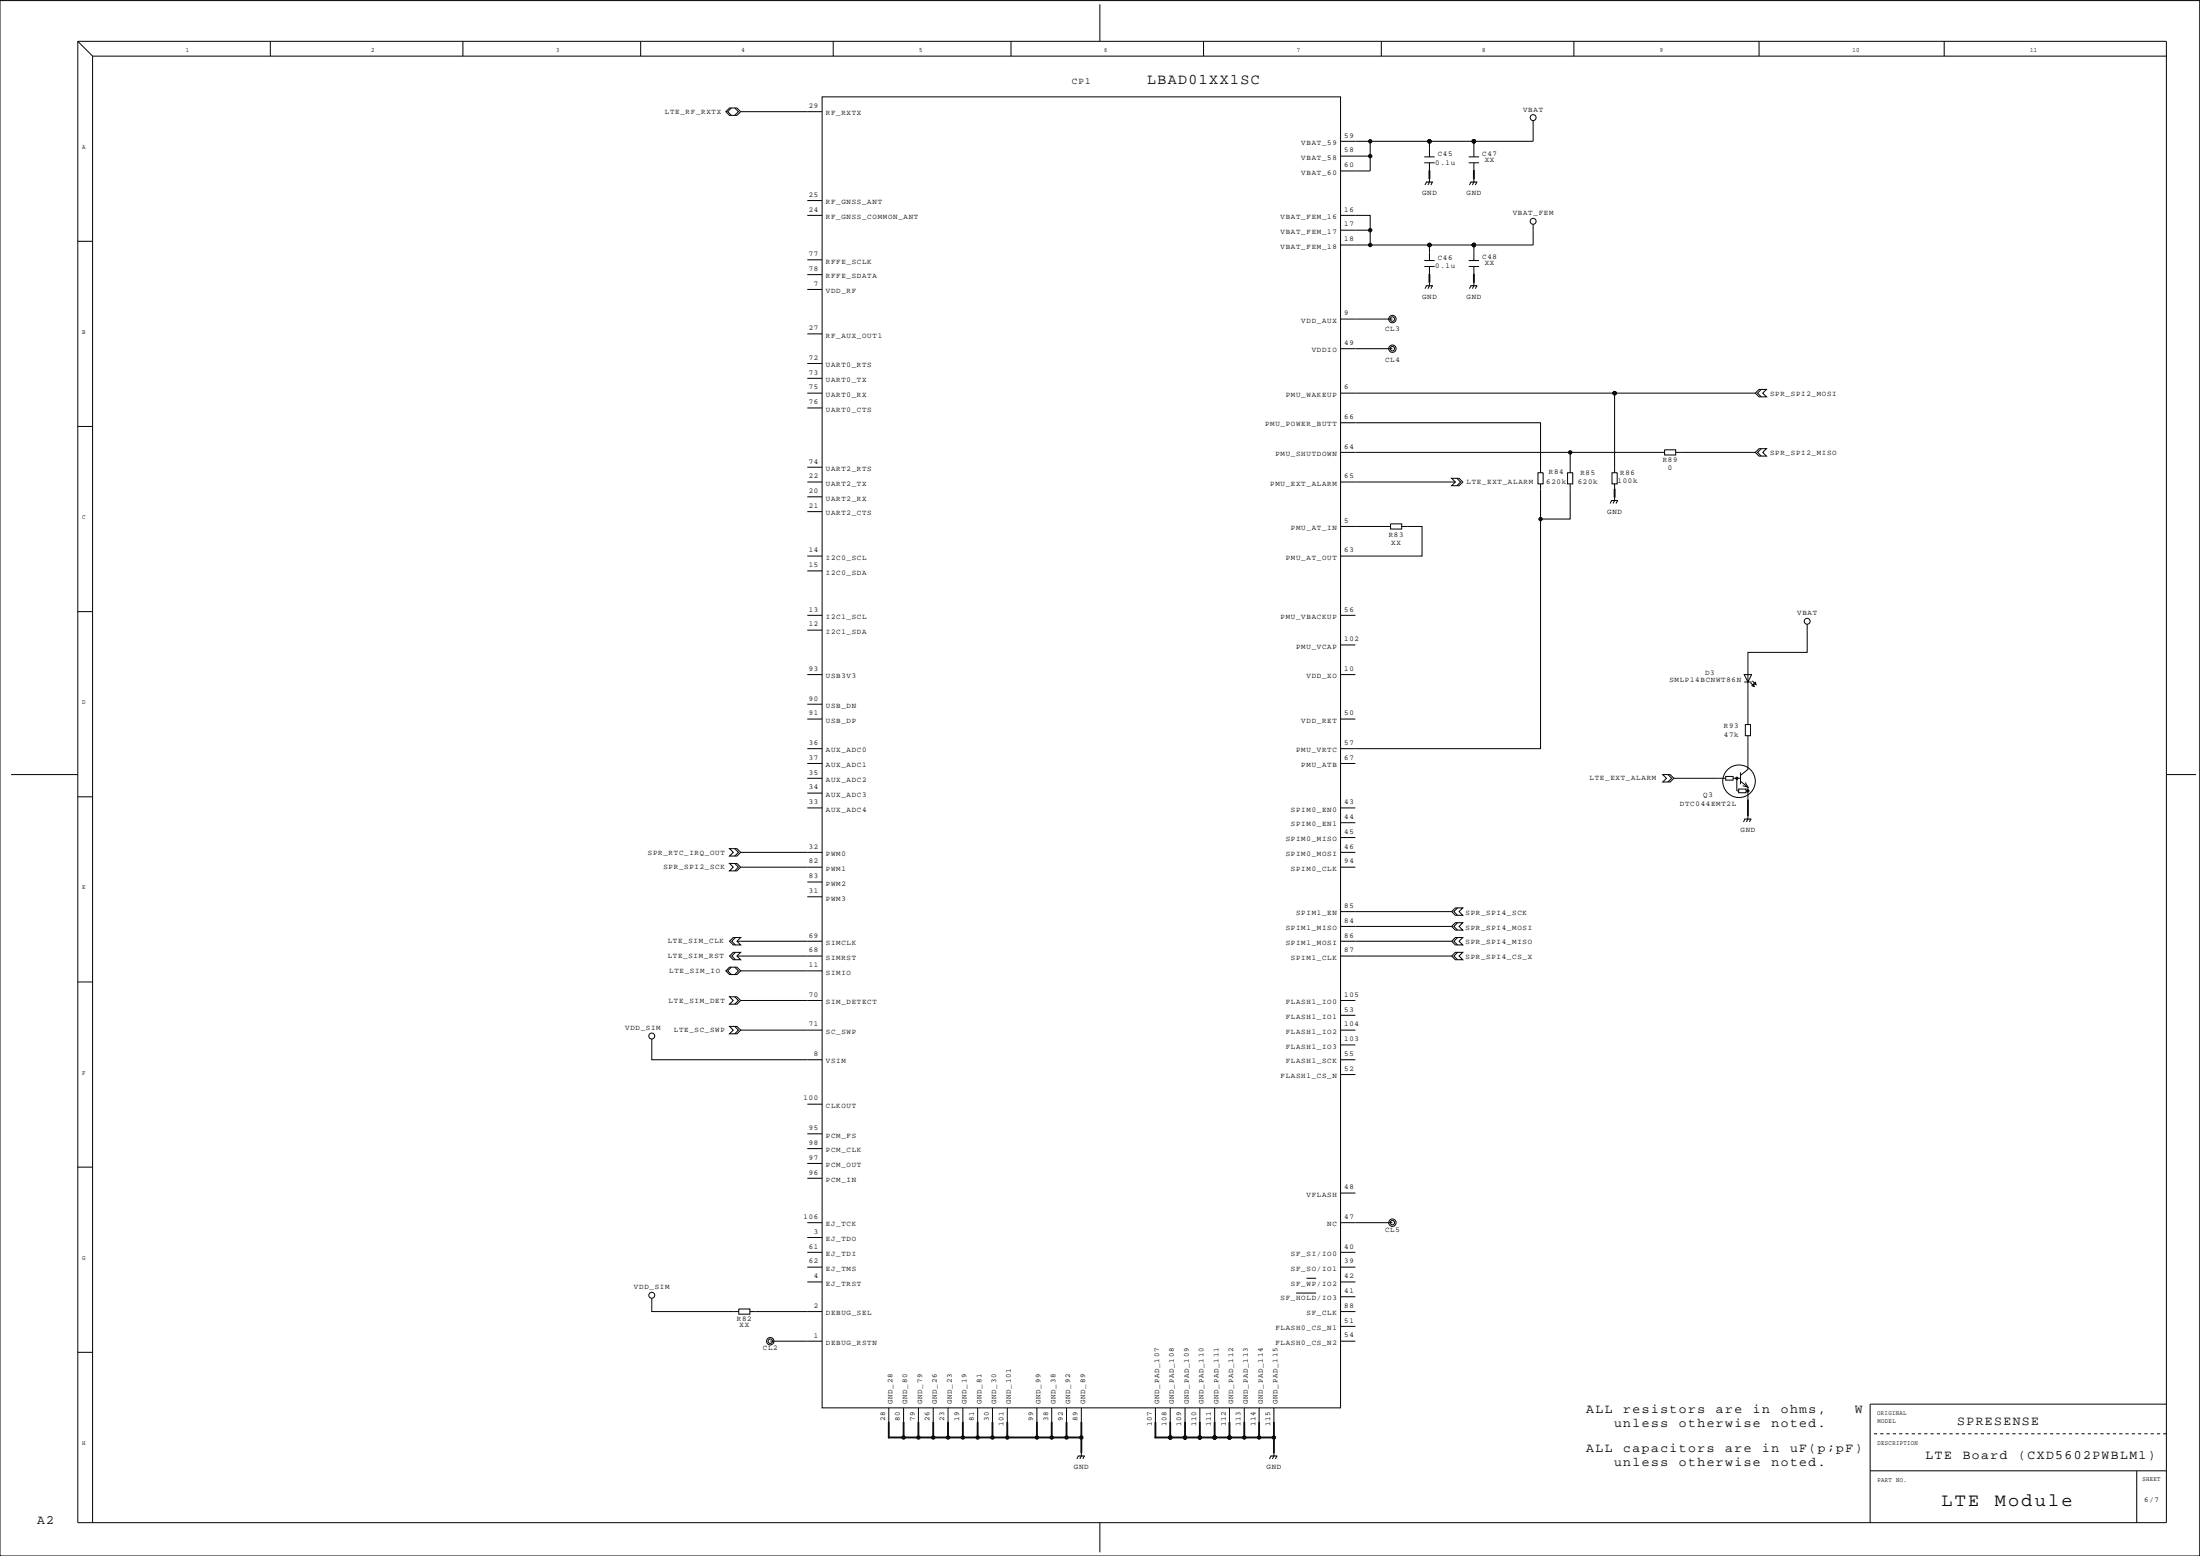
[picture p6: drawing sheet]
<svg xmlns="http://www.w3.org/2000/svg" width="594mm" height="420mm" viewBox="0 0 594 420" stroke-linecap="round" stroke-linejoin="round" font-family="sans-serif">
<g fill="none" stroke="#000" stroke-width=".27">
<path d="M0 .2h594v420h-594zM21 11.2h564v400h-564zM21 11.2l4 4M25 15.2v396M25 15.2h560M73 11.2v4M125 11.2v4M173 11.2v4M225 11.2v4M273 11.2v4M297 1.2v10M325 11.2v4"/>
<path d="M373 11.2v4M425 11.2v4M475 11.2v4M525 11.2v4M197 29.2h2l1 1-1 1h-2l-1-1zM197.5 29.2l-1 1 1 1M198.4 29.2l1 1-1 1M200 30.2h22M222 26.2h140v354h-140zM362 38.2h24M370 38.2v8h-8M386 38.2v4.2"/>
<path d="M398 38.2v4.2M414 32.6v5.6h-28M218 58.2h4M218 54.2h4M362 58.2h8v4M362 42.2h8M384.6 44h2.8M384.6 42.4h2.8M385.2 49.2l-.4 .8M386 48.2v1l-.4 .8M386 44v2.2M386.8 49.2l-.4 .8"/>
<path d="M396.6 44h2.8M396.6 42.4h2.8M397.2 49.2l-.4 .8M398 48.2v1l-.4 .8M398 44v2.2M398.8 49.2l-.4 .8M21 65.2h4M218 78.2h4M218 74.2h4M218 70.2h4M362 62.2h8M370 62.2v4"/>
<path d="M384.6 72h2.8M384.6 70.4h2.8M385.2 77.2l-.4 .8M386 76.2v1l-.4 .8M386 66.2v4.2M386 72v2.2M386.8 77.2l-.4 .8M396.6 72h2.8M396.6 70.4h2.8M397.2 77.2l-.4 .8M398 76.2v1l-.4 .8M398 66.2v4.2"/>
<path d="M398 72v2.2M398.8 77.2l-.4 .8M414 60.6v5.6h-52M218 98.2h4M218 90.2h4M362 86.2h14M362 94.2h14M21 115.2h4M218 106.2h4M218 110.2h4M218 102.2h4M362 114.2h54v13.5"/>
<path d="M362 106.2h112M436 106.2v21.5M474 106.2l1-1h2l-1 1 1 1h-2zM475.6 105.2l-1 1 1 1M218 130.2h4M218 138.2h4M218 134.2h4M218 126.2h4M362 122.2h87.5M362 130.2h31M392 129.2h2l1 1-1 1h-2l1-1zM393.4 129.2l1 1-1 1"/>
<path d="M415.3 127.7h1.4v3h-1.4zM416 130.7v9.5M423.3 127.7h1.4v3h-1.4zM424 130.7v9.5h-8v62h-54M424 122.2v5.5M435.2 135.2l-.4 .8M435.3 127.7h1.4v3h-1.4zM436 134.2v1l-.4 .8M436 130.7v1.5M436.8 135.2l-.4 .8M449.5 121.5h3v1.4h-3zM452.5 122.2h21.5"/>
<path d="M474 122.2l1-1h2l-1 1 1 1h-2zM475.6 121.2l-1 1 1 1M218 150.2h4M218 154.2h4M362 142.2h13.5M375.5 141.5h3v1.4h-3zM378.5 142.2h5.5v8h-22M21 165.2h4M218 166.2h4M218 170.2h4M362 166.2h4M362 174.2h4"/>
<path d="M488 168.6v7.6h-16v19.5M218 182.2h4M218 194.2h4M218 190.2h4M362 182.2h4M362 194.2h4M471 182.2h2l-1 2zM471 184.2h2M471.3 195.7h1.4v3h-1.4zM472 198.7v9.1l-2 1.6M472.7 184.4l1 1M473.1 185.2l.4-.4 .2 .6z"/>
<path d="M473.2 183.9l1 1M474 184.3l.2 .6-.6-.2zM3 209.2h18M21 215.2h4M218 202.2h4M218 206.2h4M218 218.2h4M218 214.2h4M218 210.2h4M362 206.2h4M362 218.2h4M449 209.2h2l1 1-1 1h-2l1-1z"/>
<path d="M450.4 209.2l1 1-1 1M452 210.2h14M466 209.7h2v1h-2zM468 210.2h2M469 210.2v3.4h.5M469.5 213.1h2v1h-2zM470 211l2 1.6v3.6M470 208.6v3.2M471.3 211.3l.7 1.3-1.4-.4M471.5 213.6h.5M585 209.2h8M197 229.2h2l1 1-1 1h-2l1-1z"/>
<path d="M197 233.2h2l1 1-1 1h-2l1-1zM198.4 229.2l1 1-1 1M198.4 233.2l1 1-1 1M200 230.2h22M200 234.2h22M218 238.2h4M362 222.2h4M362 226.2h4M362 230.2h4M362 234.2h4M471.2 221.2l-.4 .8M472 220.2v1l-.4 .8"/>
<path d="M472.8 221.2l-.4 .8M197 254.2l1-1h2l-1 1 1 1h-2zM197 258.2l1-1h2l-1 1 1 1h-2zM198.6 253.2l-1 1 1 1M198.6 257.2l-1 1 1 1M199 254.2h23M199 258.2h23M218 242.2h4M362 246.2h30M362 250.2h30M362 254.2h30M362 258.2h30"/>
<path d="M392 258.2l1-1h2l-1 1 1 1h-2zM392 254.2l1-1h2l-1 1 1 1h-2zM392 246.2l1-1h2l-1 1 1 1h-2zM392 250.2l1-1h2l-1 1 1 1h-2zM393.6 257.2l-1 1 1 1M393.6 253.2l-1 1 1 1M393.6 245.2l-1 1 1 1M393.6 249.2l-1 1 1 1M21 265.2h4M196 262.2l1-1h2l1 1-1 1h-2zM197 269.2h2l1 1-1 1h-2l1-1zM197 277.2h2l1 1-1 1h-2l1-1z"/>
<path d="M197.5 261.2l-1 1 1 1M198.4 269.2l1 1-1 1M198.4 277.2l1 1-1 1M198.4 261.2l1 1-1 1M200 270.2h22M200 278.2h22M200 262.2h22M362 270.2h4M362 274.2h4M362 278.2h4M176 280.6v5.6h46M218 298.2h4"/>
<path d="M362 282.2h4M362 286.2h4M362 290.2h4M21 315.2h4M218 318.2h4M218 314.2h4M218 310.2h4M218 306.2h4M218 330.2h4M218 338.2h4M218 334.2h4M362 322.2h4"/>
<path d="M362 330.2h14M362 338.2h4M176 350.6v3.6h23.5M199.5 353.5h3v1.4h-3zM202.5 354.2h19.5M218 342.2h4M218 346.2h4M350 349.2h5.4M352.8 345.2h2.6M362 342.2h4M362 346.2h4M362 350.2h4"/>
<path d="M362 354.2h4M362 358.2h4M21 365.2h4M208 362.2h14M362 362.2h4M585 379.2h-80v32M240 380.2v4M244 380.2v4M248 380.2v4M252 380.2v4M256 380.2v4M260 380.2v4"/>
<path d="M264 380.2v4M268 380.2v4M272 380.2v4M280 380.2v4M284 380.2v4M288 380.2v4M291.2 393.2l-.4 .8M292 392.2v1l-.4 .8M292 380.2v4M292.8 393.2l-.4 .8M312 380.2v4M316 380.2v4"/>
<path d="M320 380.2v4M324 380.2v4M328 380.2v4M332 380.2v4M336 380.2v4M340 380.2v4M343.2 393.2l-.4 .8M344 392.2v1l-.4 .8M344 380.2v4M344.8 393.2l-.4 .8M505 397.2h80M506 387.2h.9"/>
<path d="M507.7 387.2h.9M509.4 387.2h.9M511.1 387.2h.9M512.8 387.2h.9M514.5 387.2h.9M516.2 387.2h.9M517.9 387.2h.9M519.6 387.2h.9M521.3 387.2h.9M523 387.2h.9M524.7 387.2h.9M526.4 387.2h.9"/>
<path d="M528.1 387.2h.9M529.8 387.2h.9M531.5 387.2h.9M533.2 387.2h.9M534.9 387.2h.9M536.6 387.2h.9M538.3 387.2h.9M540 387.2h.9M541.7 387.2h.9M543.4 387.2h.8M545.1 387.2h.8M546.8 387.2h.8"/>
<path d="M548.5 387.2h.8M550.2 387.2h.8M551.9 387.2h.8M553.6 387.2h.8M555.3 387.2h.8M557 387.2h.8M558.7 387.2h.8M560.4 387.2h.8M562.1 387.2h.8M563.8 387.2h.8M565.5 387.2h.8M567.2 387.2h.8"/>
<path d="M568.9 387.2h.8M570.6 387.2h.8M572.3 387.2h.8M574 387.2h.8M575.7 387.2h.8M577 397.2v14M577.4 387.2h.8M579.1 387.2h.8M580.8 387.2h.8M582.5 387.2h.8M584.2 387.2h.8M297 411.2v8"/>
<circle cx="414" cy="31.8" r=".8"/>
<circle cx="414" cy="59.8" r=".8"/>
<circle cx="376" cy="94.2" r="1"/>
<circle cx="376" cy="86.2" r="1"/>
<circle cx="376" cy="86.2" r=".6"/>
<circle cx="376" cy="94.2" r=".6"/>
<circle cx="488" cy="167.8" r=".8"/>
<circle cx="469" cy="210.2" r=".3"/>
<circle cx="469.6" cy="211" r="4.4"/>
<circle cx="472" cy="213.6" r=".3"/>
<circle cx="176" cy="279.8" r=".8"/>
<circle cx="376" cy="330.2" r="1"/>
<circle cx="376" cy="330.2" r=".6"/>
<circle cx="176" cy="349.8" r=".8"/>
<circle cx="208" cy="362.2" r="1"/>
<circle cx="208" cy="362.2" r=".6"/>
</g>
<g fill="#000">
<path d="M385.1 49.1l1.7-.1 .2 .2-.2 .1h-1.6zM385.8 46l.2-.1 .2 .3v2l-.2 .2-.2-.2zM397.1 49h1.7l.2 .2-.2 .1h-1.6zM397.8 46l.2-.1 .3 .3v2l-.3 .2-.3-.2zM385.1 77.1l1.7-.1 .2 .2-.2 .1h-1.6zM385.9 73.9l.3 .3v2l-.2 .2-.2-.2zM397.1 77h1.7l.2 .2-.2 .1h-1.6zM397.8 74l.3-.1 .2 .3v2l-.3 .2-.3-.2zM435.1 135.1l1.7-.1 .2 .2-.2 .1h-1.6zM435.9 131.9l.4 .3v2l-.3 .2-.2-.2zM473.1 185.2l.4-.4 .2 .6zM474 184.3l.2 .6-.6-.2z"/>
<path d="M471.9 215.9l.3 .3v4l-.2 .2-.2-.2zM471.1 221.1l1.7-.1 .2 .2-.2 .1h-1.6zM239.9 383.9l.4 .3v4l-.3 .2-.2-.2zM239.8 388l4.2-.1 .3 .3-.3 .2h-4zM243.9 383.9l.4 .3v4l-.3 .2-.2-.2zM243.8 388l4.2-.1 .3 .3-.3 .2h-4zM247.9 383.9l.4 .3v4l-.3 .2-.2-.2zM247.8 388l4.2-.1 .3 .3-.3 .2h-4zM251.9 383.9l.4 .3v4l-.3 .2-.2-.2zM251.8 388l4.2-.1 .3 .3-.3 .2h-4zM255.9 383.9l.4 .3v4l-.3 .2-.2-.2zM255.9 387.9h4.1l.3 .3-.3 .2h-4l-.2-.2z"/>
<path d="M259.9 383.9l.4 .3v4l-.3 .2-.2-.2zM259.8 388l4.2-.1 .3 .3-.3 .2h-4zM263.9 383.9l.4 .3v4l-.3 .2-.2-.2zM263.8 388l4.2-.1 .3 .3-.3 .2h-4zM267.9 383.9l.4 .3v4l-.3 .2-.2-.2zM267.8 388l4.2-.1 .3 .3-.3 .2h-4zM271.9 383.9l.4 .3v4l-.3 .2-.2-.2zM271.8 388l8.2-.1 .3 .3-.3 .2h-8zM279.9 383.9l.4 .3v4l-.3 .2-.2-.2zM279.8 388l4.2-.1 .3 .3-.3 .2h-4zM283.9 383.9l.4 .3v4l-.3 .2-.2-.2zM283.9 387.9h4.1l.3 .3-.3 .2h-4l-.2-.2z"/>
<path d="M287.9 383.9l.4 .3v4l-.3 .2-.2-.2zM287.8 388l4.2-.1 .3 .3-.3 .2h-4zM291.1 393h1.7l.2 .2-.2 .1h-1.6zM291.8 388l.2-.1 .3 .3v4l-.3 .2-.2-.2zM291.9 383.9l.4 .3v4l-.3 .2-.2-.2zM311.9 383.9l.4 .3v4l-.3 .2-.2-.2zM311.8 388l4.2-.1 .3 .3-.3 .2h-4zM315.9 383.9l.4 .3v4l-.3 .2-.2-.2zM315.8 388l4.2-.1 .3 .3-.3 .2h-4zM319.9 383.9l.4 .3v4l-.3 .2-.2-.2zM319.8 388l4.2-.1 .3 .3-.3 .2h-4zM323.9 383.9l.4 .3v4l-.3 .2-.2-.2z"/>
<path d="M323.9 387.9h4.1l.3 .3-.3 .2h-4l-.2-.2zM327.9 383.9l.4 .3v4l-.3 .2-.2-.2zM327.8 388l4.2-.1 .3 .3-.3 .2h-4zM331.9 383.9l.4 .3v4l-.3 .2-.2-.2zM331.9 387.9h4.1l.3 .3-.3 .2h-4l-.2-.2zM335.9 383.9l.4 .3v4l-.3 .2-.2-.2zM335.8 388l4.2-.1 .3 .3-.3 .2h-4zM339.9 383.9l.4 .3v4l-.3 .2-.2-.2zM339.8 388l4.2-.1 .3 .3-.3 .2h-4zM343.1 393.1l1.7-.1 .2 .2-.2 .1h-1.6zM343.8 388l.2-.1 .3 .3v4l-.3 .2-.2-.2zM343.9 383.9l.4 .3v4l-.3 .2-.2-.2z"/>
<circle cx="370" cy="38.2" r=".6"/>
<circle cx="386" cy="38.2" r=".6"/>
<circle cx="398" cy="38.2" r=".6"/>
<circle cx="370" cy="42.2" r=".6"/>
<circle cx="370" cy="66.2" r=".6"/>
<circle cx="370" cy="62.2" r=".6"/>
<circle cx="386" cy="66.2" r=".6"/>
<circle cx="398" cy="66.2" r=".6"/>
<circle cx="436" cy="106.2" r=".6"/>
<circle cx="424" cy="122.2" r=".6"/>
<circle cx="416" cy="140.2" r=".6"/>
<circle cx="469" cy="210.2" r=".3"/>
<circle cx="472" cy="213.6" r=".3"/>
<circle cx="244" cy="388.2" r=".6"/>
<circle cx="248" cy="388.2" r=".6"/>
<circle cx="252" cy="388.2" r=".6"/>
<circle cx="256" cy="388.2" r=".6"/>
<circle cx="260" cy="388.2" r=".6"/>
<circle cx="264" cy="388.2" r=".6"/>
<circle cx="268" cy="388.2" r=".6"/>
<circle cx="272" cy="388.2" r=".6"/>
<circle cx="280" cy="388.2" r=".6"/>
<circle cx="284" cy="388.2" r=".6"/>
<circle cx="288" cy="388.2" r=".6"/>
<circle cx="292" cy="388.2" r=".6"/>
<circle cx="316" cy="388.2" r=".6"/>
<circle cx="320" cy="388.2" r=".6"/>
<circle cx="324" cy="388.2" r=".6"/>
<circle cx="328" cy="388.2" r=".6"/>
<circle cx="332" cy="388.2" r=".6"/>
<circle cx="336" cy="388.2" r=".6"/>
<circle cx="340" cy="388.2" r=".6"/>
<circle cx="344" cy="388.2" r=".6"/>
</g>
<g font-size="5">
<text x="524.3" y="406.7">LTE</text>
<text x="538.7" y="406.7">Module</text>
</g>
<text font-size="4" x="309.7" y="22.7">LBAD01XX1SC</text>
<g font-size="3.5">
<text x="428.4" y="381.6">ALL</text>
<text x="438.4" y="381.6">resistors</text>
<text x="463.4" y="381.6">are</text>
<text x="473.4" y="381.6">in</text>
<text x="480.9" y="381.6">ohms,</text>
<text x="500.9" y="381.6">W</text>
<text x="435.9" y="385.3">unless</text>
<text x="453.4" y="385.3">otherwise</text>
<text x="478.4" y="385.3">noted.</text>
<text x="528.5" y="384.7">SPRESENSE</text>
<text x="428.4" y="392.1">ALL</text>
<text x="435.9" y="395.8">unless</text>
<text x="438.4" y="392.1">capacitors</text>
<text x="453.4" y="395.8">otherwise</text>
<text x="465.9" y="392.1">are</text>
<text x="475.9" y="392.1">in</text>
<text x="478.4" y="395.8">noted.</text>
<text x="483.4" y="392.1">uF(p;pF)</text>
<text x="520" y="393.9">LTE</text>
<text x="530" y="393.9">Board</text>
<text x="545" y="393.9">(CXD5602PWBLM1)</text>
<text x="10" y="411.4">A2</text>
</g>
<text font-size="2.5" x="289.4" y="22.7">CP1</text>
<g font-size="2">
<text x="218.4" y="29.2">29</text>
<text x="179.6" y="30.7">LTE_RF_RXTX</text>
<text x="223" y="31.2">RF_RXTX</text>
<text x="411.3" y="30.2">VBAT</text>
<text x="351.4" y="39.2">VBAT_59</text>
<text x="363" y="41.2">58</text>
<text x="363" y="37.2">59</text>
<text x="351.4" y="47.2">VBAT_60</text>
<text x="351.4" y="43.2">VBAT_58</text>
<text x="363" y="45.2">60</text>
<text x="387.5" y="44.5">0.1u</text>
<text x="388.2" y="42.2">C45</text>
<text x="400.2" y="42.1">C47</text>
<text x="400.9" y="43.7">XX</text>
<text x="218.4" y="53.2">25</text>
<text x="384" y="52.7">GND</text>
<text x="396" y="52.7">GND</text>
<text x="218.4" y="57.2">24</text>
<text x="223" y="55.2">RF_GNSS_ANT</text>
<text x="223" y="59.2">RF_GNSS_COMMON_ANT</text>
<text x="345.8" y="59.2">VBAT_FEM_16</text>
<text x="363" y="57.2">16</text>
<text x="408.5" y="58.2">VBAT_FEM</text>
<text x="345.8" y="63.2">VBAT_FEM_17</text>
<text x="363" y="65.2">18</text>
<text x="363" y="61.2">17</text>
<text x="218.4" y="69.2">77</text>
<text x="223" y="71.2">RFFE_SCLK</text>
<text x="345.8" y="67.2">VBAT_FEM_18</text>
<text x="388.2" y="70.2">C46</text>
<text x="400.2" y="70.1">C48</text>
<text x="400.9" y="71.7">XX</text>
<text x="218.4" y="73.2">78</text>
<text x="219.8" y="77.2">7</text>
<text x="223" y="75.2">RFFE_SDATA</text>
<text x="387.5" y="72.5">0.1u</text>
<text x="223" y="79.2">VDD_RF</text>
<text x="384" y="80.7">GND</text>
<text x="396" y="80.7">GND</text>
<text x="218.4" y="89.2">27</text>
<text x="351.4" y="87.2">VDD_AUX</text>
<text x="363" y="85.2">9</text>
<text x="374" y="89.4">CL3</text>
<text x="223" y="91.2">RF_AUX_OUT1</text>
<text x="354.2" y="95.2">VDDIO</text>
<text x="363" y="93.2">49</text>
<text x="218.4" y="97.2">72</text>
<text x="218.4" y="101.2">73</text>
<text x="223" y="99.2">UART0_RTS</text>
<text x="374" y="97.7">CL4</text>
<text x="218.4" y="105.2">75</text>
<text x="223" y="103.2">UART0_TX</text>
<text x="223" y="107.2">UART0_RX</text>
<text x="347.2" y="107.2">PMU_WAKEUP</text>
<text x="363" y="105.2">6</text>
<text x="478" y="107">SPR_SPI2_MOSI</text>
<text x="218.4" y="109.2">76</text>
<text x="223" y="111.2">UART0_CTS</text>
<text x="363" y="113.2">66</text>
<text x="341.6" y="115.2">PMU_POWER_BUTT</text>
<text x="218.4" y="125.2">74</text>
<text x="344.4" y="123.2">PMU_SHUTDOWN</text>
<text x="363" y="121.2">64</text>
<text x="449" y="124.7">R89</text>
<text x="478" y="123">SPR_SPI2_MISO</text>
<text x="218.4" y="129.2">22</text>
<text x="223" y="127.2">UART2_RTS</text>
<text x="223" y="131.2">UART2_TX</text>
<text x="343" y="131.2">PMU_EXT_ALARM</text>
<text x="363" y="129.2">65</text>
<text x="396" y="130.7">LTE_EXT_ALARM</text>
<text x="417.5" y="130.6">620k</text>
<text x="418.3" y="128.1">R84</text>
<text x="426.1" y="130.7">620k</text>
<text x="426.7" y="128.2">R85</text>
<text x="436.8" y="130.5">100k</text>
<text x="437.5" y="128.2">R86</text>
<text x="450.4" y="127">0</text>
<text x="218.4" y="133.2">20</text>
<text x="218.4" y="137.2">21</text>
<text x="223" y="135.2">UART2_RX</text>
<text x="223" y="139.2">UART2_CTS</text>
<text x="348.6" y="143.2">PMU_AT_IN</text>
<text x="363" y="141.2">5</text>
<text x="434" y="138.7">GND</text>
<text x="218.4" y="149.2">14</text>
<text x="363" y="149.2">63</text>
<text x="375" y="144.9">R83</text>
<text x="375.7" y="147.2">XX</text>
<text x="218.4" y="153.2">15</text>
<text x="223" y="151.2">I2C0_SCL</text>
<text x="223" y="155.2">I2C0_SDA</text>
<text x="347.2" y="151.2">PMU_AT_OUT</text>
<text x="218.4" y="165.2">13</text>
<text x="223" y="167.2">I2C1_SCL</text>
<text x="345.8" y="167.2">PMU_VBACKUP</text>
<text x="363" y="165.2">56</text>
<text x="485.3" y="166.2">VBAT</text>
<text x="218.4" y="169.2">12</text>
<text x="223" y="171.2">I2C1_SDA</text>
<text x="363" y="173.2">102</text>
<text x="350" y="175.2">PMU_VCAP</text>
<text x="218.4" y="181.2">93</text>
<text x="223" y="183.2">USB3V3</text>
<text x="352.8" y="183.2">VDD_XO</text>
<text x="363" y="181.2">10</text>
<text x="450.8" y="184.3">SMLP14BCNWT86N</text>
<text x="460.4" y="182.2">D3</text>
<text x="218.4" y="189.2">90</text>
<text x="223" y="191.2">USB_DN</text>
<text x="218.4" y="193.2">91</text>
<text x="223" y="195.2">USB_DP</text>
<text x="351.4" y="195.2">VDD_RET</text>
<text x="363" y="193.2">50</text>
<text x="465.5" y="196.7">R93</text>
<text x="218.4" y="201.2">36</text>
<text x="223" y="203.2">AUX_ADC0</text>
<text x="350" y="203.2">PMU_VRTC</text>
<text x="363" y="201.2">57</text>
<text x="465.5" y="199">47k</text>
<text x="218.4" y="205.2">37</text>
<text x="218.4" y="209.2">35</text>
<text x="223" y="207.2">AUX_ADC1</text>
<text x="351.4" y="207.2">PMU_ATB</text>
<text x="363" y="205.2">67</text>
<text x="218.4" y="213.2">34</text>
<text x="223" y="211.2">AUX_ADC2</text>
<text x="223" y="215.2">AUX_ADC3</text>
<text x="429.3" y="210.7">LTE_EXT_ALARM</text>
<text x="459.9" y="215.2">Q3</text>
<text x="218.4" y="217.2">33</text>
<text x="223" y="219.2">AUX_ADC4</text>
<text x="348.6" y="219.2">SPIM0_EN0</text>
<text x="363" y="221.2">44</text>
<text x="363" y="217.2">43</text>
<text x="453.6" y="217.5">DTC044EMT2L</text>
<text x="347.2" y="227.2">SPIM0_MISO</text>
<text x="348.6" y="223.2">SPIM0_EN1</text>
<text x="363" y="225.2">45</text>
<text x="470" y="224.7">GND</text>
<text x="175" y="230.7">SPR_RTC_IRQ_OUT</text>
<text x="218.4" y="229.2">32</text>
<text x="218.4" y="233.2">82</text>
<text x="223" y="231.2">PWM0</text>
<text x="347.2" y="231.2">SPIM0_MOSI</text>
<text x="363" y="233.2">94</text>
<text x="363" y="229.2">46</text>
<text x="179.2" y="234.7">SPR_SPI2_SCK</text>
<text x="218.4" y="237.2">83</text>
<text x="223" y="235.2">PWM1</text>
<text x="223" y="239.2">PWM2</text>
<text x="348.6" y="235.2">SPIM0_CLK</text>
<text x="218.4" y="241.2">31</text>
<text x="223" y="243.2">PWM3</text>
<text x="363" y="245.2">85</text>
<text x="347.2" y="251.2">SPIM1_MISO</text>
<text x="350" y="247.2">SPIM1_EN</text>
<text x="363" y="249.2">84</text>
<text x="395.7" y="247">SPR_SPI4_SCK</text>
<text x="395.7" y="251">SPR_SPI4_MOSI</text>
<text x="180.3" y="254.7">LTE_SIM_CLK</text>
<text x="218.4" y="253.2">69</text>
<text x="218.4" y="257.2">68</text>
<text x="223" y="255.2">SIMCLK</text>
<text x="347.2" y="255.2">SPIM1_MOSI</text>
<text x="363" y="257.2">87</text>
<text x="363" y="253.2">86</text>
<text x="395.7" y="255">SPR_SPI4_MISO</text>
<text x="180.3" y="258.7">LTE_SIM_RST</text>
<text x="180.7" y="262.7">LTE_SIM_IO</text>
<text x="218.4" y="261.2">11</text>
<text x="223" y="259.2">SIMRST</text>
<text x="223" y="263.2">SIMIO</text>
<text x="348.6" y="259.2">SPIM1_CLK</text>
<text x="395.7" y="259">SPR_SPI4_CS_X</text>
<text x="218.4" y="269.2">70</text>
<text x="363" y="269.2">105</text>
<text x="180.6" y="270.7">LTE_SIM_DET</text>
<text x="223" y="271.2">SIM_DETECT</text>
<text x="347.2" y="275.2">FLASH1_IO1</text>
<text x="347.2" y="271.2">FLASH1_IO0</text>
<text x="363" y="273.2">53</text>
<text x="168.8" y="278.2">VDD_SIM</text>
<text x="182" y="278.7">LTE_SC_SWP</text>
<text x="218.4" y="277.2">71</text>
<text x="223" y="279.2">SC_SWP</text>
<text x="347.2" y="279.2">FLASH1_IO2</text>
<text x="363" y="281.2">103</text>
<text x="363" y="277.2">104</text>
<text x="219.8" y="285.2">8</text>
<text x="223" y="287.2">VSIM</text>
<text x="347.2" y="287.2">FLASH1_SCK</text>
<text x="347.2" y="283.2">FLASH1_IO3</text>
<text x="363" y="285.2">55</text>
<text x="345.8" y="291.2">FLASH1_CS_N</text>
<text x="363" y="289.2">52</text>
<text x="217" y="297.2">100</text>
<text x="223" y="299.2">CLKOUT</text>
<text x="218.4" y="305.2">95</text>
<text x="218.4" y="309.2">98</text>
<text x="223" y="307.2">PCM_FS</text>
<text x="223" y="311.2">PCM_CLK</text>
<text x="218.4" y="313.2">97</text>
<text x="218.4" y="317.2">96</text>
<text x="223" y="315.2">PCM_OUT</text>
<text x="223" y="319.2">PCM_IN</text>
<text x="352.8" y="323.2">VFLASH</text>
<text x="363" y="321.2">48</text>
<text x="217" y="329.2">106</text>
<text x="363" y="329.2">47</text>
<text x="219.8" y="333.2">3</text>
<text x="223" y="331.2">EJ_TCK</text>
<text x="223" y="335.2">EJ_TDO</text>
<text x="358.4" y="331.2">NC</text>
<text x="374" y="332.7">CL5</text>
<text x="218.4" y="337.2">61</text>
<text x="218.4" y="341.2">62</text>
<text x="223" y="339.2">EJ_TDI</text>
<text x="348.6" y="339.2">SF_SI/IO0</text>
<text x="363" y="341.2">39</text>
<text x="363" y="337.2">40</text>
<text x="219.8" y="345.2">4</text>
<text x="223" y="343.2">EJ_TMS</text>
<text x="223" y="347.2">EJ_TRST</text>
<text x="348.6" y="347.2">SF_WP/IO2</text>
<text x="348.6" y="343.2">SF_SO/IO1</text>
<text x="363" y="345.2">42</text>
<text x="171.2" y="348.2">VDD_SIM</text>
<text x="219.8" y="353.2">2</text>
<text x="345.8" y="351.2">SF_HOLD/IO3</text>
<text x="363" y="353.2">88</text>
<text x="363" y="349.2">41</text>
<text x="199" y="356.8">R82</text>
<text x="199.7" y="358.4">XX</text>
<text x="223" y="355.2">DEBUG_SEL</text>
<text x="344.4" y="359.2">FLASH0_CS_N1</text>
<text x="352.8" y="355.2">SF_CLK</text>
<text x="363" y="357.2">51</text>
<text x="206" y="364.7">CL2</text>
<text x="219.8" y="361.2">1</text>
<text x="223" y="363.2">DEBUG_RSTN</text>
<text x="344.4" y="363.2">FLASH0_CS_N2</text>
<text x="363" y="361.2">54</text>
<text x="239" y="383.8" transform="rotate(-90 239 383.8)">28</text>
<text x="241" y="379.2" transform="rotate(-90 241 379.2)">GND_28</text>
<text x="243" y="383.8" transform="rotate(-90 243 383.8)">80</text>
<text x="245" y="379.2" transform="rotate(-90 245 379.2)">GND_80</text>
<text x="247" y="383.8" transform="rotate(-90 247 383.8)">79</text>
<text x="249" y="379.2" transform="rotate(-90 249 379.2)">GND_79</text>
<text x="251" y="383.8" transform="rotate(-90 251 383.8)">26</text>
<text x="253" y="379.2" transform="rotate(-90 253 379.2)">GND_26</text>
<text x="255" y="383.8" transform="rotate(-90 255 383.8)">23</text>
<text x="257" y="379.2" transform="rotate(-90 257 379.2)">GND_23</text>
<text x="259" y="383.8" transform="rotate(-90 259 383.8)">19</text>
<text x="261" y="379.2" transform="rotate(-90 261 379.2)">GND_19</text>
<text x="263" y="383.8" transform="rotate(-90 263 383.8)">81</text>
<text x="265" y="379.2" transform="rotate(-90 265 379.2)">GND_81</text>
<text x="267" y="383.8" transform="rotate(-90 267 383.8)">30</text>
<text x="269" y="379.2" transform="rotate(-90 269 379.2)">GND_30</text>
<text x="273" y="379.2" transform="rotate(-90 273 379.2)">GND_101</text>
<text x="279" y="383.8" transform="rotate(-90 279 383.8)">99</text>
<text x="281" y="379.2" transform="rotate(-90 281 379.2)">GND_99</text>
<text x="283" y="383.8" transform="rotate(-90 283 383.8)">38</text>
<text x="285" y="379.2" transform="rotate(-90 285 379.2)">GND_38</text>
<text x="287" y="383.8" transform="rotate(-90 287 383.8)">92</text>
<text x="289" y="379.2" transform="rotate(-90 289 379.2)">GND_92</text>
<text x="291" y="383.8" transform="rotate(-90 291 383.8)">89</text>
<text x="293" y="379.2" transform="rotate(-90 293 379.2)">GND_89</text>
<text x="313" y="379.2" transform="rotate(-90 313 379.2)">GND_PAD_107</text>
<text x="317" y="379.2" transform="rotate(-90 317 379.2)">GND_PAD_108</text>
<text x="321" y="379.2" transform="rotate(-90 321 379.2)">GND_PAD_109</text>
<text x="325" y="379.2" transform="rotate(-90 325 379.2)">GND_PAD_110</text>
<text x="329" y="379.2" transform="rotate(-90 329 379.2)">GND_PAD_111</text>
<text x="333" y="379.2" transform="rotate(-90 333 379.2)">GND_PAD_112</text>
<text x="337" y="379.2" transform="rotate(-90 337 379.2)">GND_PAD_113</text>
<text x="341" y="379.2" transform="rotate(-90 341 379.2)">GND_PAD_114</text>
<text x="345" y="379.2" transform="rotate(-90 345 379.2)">GND_PAD_115</text>
<text x="271" y="385.2" transform="rotate(-90 271 385.2)">101</text>
<text x="311" y="385.2" transform="rotate(-90 311 385.2)">107</text>
<text x="315" y="385.2" transform="rotate(-90 315 385.2)">108</text>
<text x="319" y="385.2" transform="rotate(-90 319 385.2)">109</text>
<text x="323" y="385.2" transform="rotate(-90 323 385.2)">110</text>
<text x="327" y="385.2" transform="rotate(-90 327 385.2)">111</text>
<text x="331" y="385.2" transform="rotate(-90 331 385.2)">112</text>
<text x="335" y="385.2" transform="rotate(-90 335 385.2)">113</text>
<text x="339" y="385.2" transform="rotate(-90 339 385.2)">114</text>
<text x="343" y="385.2" transform="rotate(-90 343 385.2)">115</text>
<text x="290" y="396.7">GND</text>
<text x="342" y="396.7">GND</text>
<text x="579" y="405.7">6/7</text>
</g>
<g font-size="1.8">
<text x="50.2" y="14.2">1</text>
<text x="100.2" y="14.2">2</text>
<text x="150.2" y="14.2">3</text>
<text x="200.2" y="14.2">4</text>
<text x="248.2" y="14.2">5</text>
<text x="298.2" y="14.2">6</text>
<text x="350.2" y="14.2">7</text>
<text x="400.2" y="14.2">8</text>
<text x="448.2" y="14.2">9</text>
<text x="500.2" y="14.2">10</text>
<text x="548.2" y="14.2">11</text>
<text x="22.2" y="40.2">A</text>
<text x="22.2" y="90.2">B</text>
<text x="22.2" y="140.2">C</text>
<text x="22.2" y="190.2">D</text>
<text x="22.2" y="240.2">E</text>
<text x="22.2" y="290.2">F</text>
<text x="22.2" y="340.2">G</text>
<text x="506.9" y="382.2">ORIGINAL</text>
<text x="507" y="384.2">MODEL</text>
<text x="22.2" y="390.2">H</text>
<text x="507" y="390.2">DESCRIPTION</text>
<text x="507" y="400.2">PART NO.</text>
<text x="578.5" y="400">SHEET</text>
</g>
</svg>
